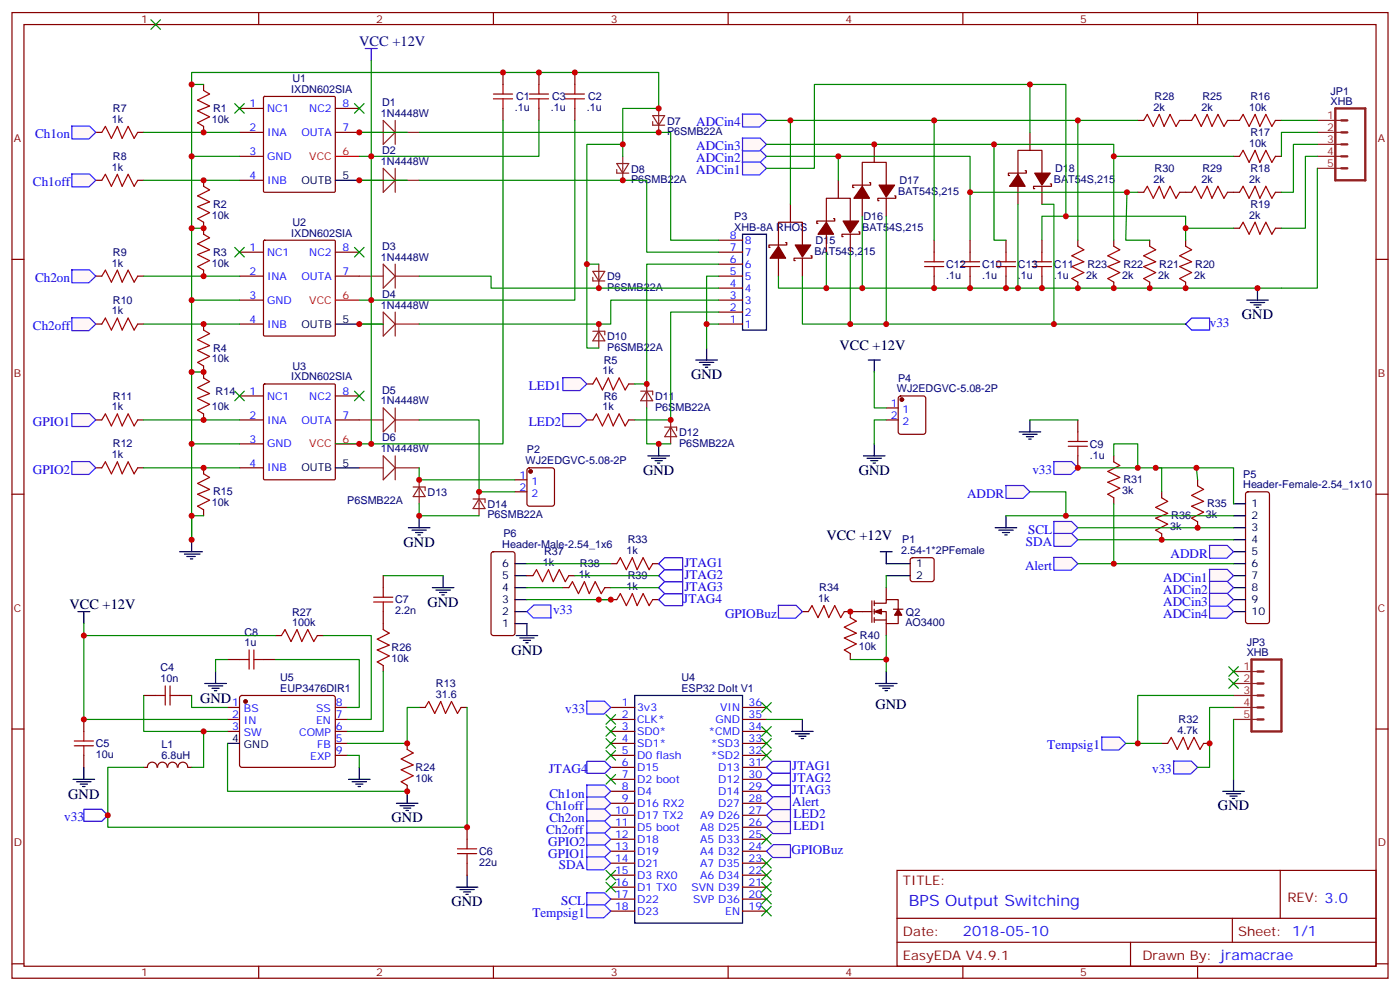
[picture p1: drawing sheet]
<svg xmlns="http://www.w3.org/2000/svg" width="412mm" height="292mm" viewBox="0 0 412 292" stroke-linecap="round" stroke-linejoin="round" font-family="sans-serif">
<g fill="none" stroke="#870000" stroke-width=".35">
<path d="M3.5 3.7h405.4v284.3h-405.4zM7.1 7.2h398.2v277.3h-398.2zM76.2 3.7v3.5M145.3 3.7v3.5M214.5 3.7v3.5M283.6 3.7v3.5M352.8 3.7v3.5M28.2 39h1.8M40.6 39h1.7M60 24.9v1.7M60 37.2v1.8M70.6 39h7"/>
<path d="M70.6 31.9h7M77.7 28.6l.3-.2h20.4l.3 .2 .1 27.7-.2 .3h-20.6l-.3-.2zM98.8 39h7M98.8 31.9h7M148.2 21.3v3.6M148.2 31.9v3.6M158.7 21.3v3.6M158.7 31.9v3.6M169.3 21.3v3.6M169.3 31.9v3.6M303.4 39v5.3M335.1 35.5h1.8"/>
<path d="M347.5 35.5h3.5M361.6 35.5h3.5M375.7 35.5h1.8M28.2 53.1h1.8M40.6 53.1h1.7M60 53.1v1.8M70.6 46h7M70.6 53.1h7M246.9 53.1v5.3M254 54.9v-7.1h7.1v7.1M254 58.4v5.3M256.1 53.8h.4v.7h-5.3v.7h.3"/>
<path d="M257.5 42.5v5.3M261.1 58.4v5.3M263.5 57.7h.4v.7h-5.3v.7h.3M299.9 51.3v-7h7v7M299.9 54.9v5.2M302 50.3h.3v.7h-5.3v.7h.4M306.9 54.9v5.2M309.4 54.2h.3v.7h-5.3v.7h.4M335.1 56.6h1.8M347.5 56.6h3.5M361.6 56.6h3.5M363.4 46h1.7"/>
<path d="M375.7 46h1.8M375.7 56.6h1.8M3.5 76.4h3.6M60 65.4v3.6M60 79.6v1.7M70.6 74.3h7M77.7 70.9l.3-.2h20.4l.3 .2 .1 27.7-.2 .3-20.6 .1-.3-.2zM98.8 74.3h7M211.7 74.3h7M211.7 77.8h7M211.7 70.7h7M229.3 72.5v-7.1h7.1v7.1"/>
<path d="M229.3 76v5.3M231.4 71.4h.4v.7h-5.3v.7h.3M232.8 60.1v5.3M236.4 76v5.3M238.8 75.3h.4v.7h-5.3v.7h.3M243.4 65.4v-7h7.1v7M243.4 69v5.3M245.5 64.4h.4v.7h-5.3v.7h.3M250.5 69v5.3M252.9 68.3h.4v.7h-5.3v.7h.4M275.2 70.7v3.6M285.8 70.7v3.6"/>
<path d="M296.3 70.7v3.6M306.9 70.7v3.6M317.5 70.7v1.8M328.1 70.7v1.8M338.7 70.7v1.8M349.2 70.7v1.8M363.4 67.2h1.7M375.7 67.2h1.8M405.3 76.4h3.6M28.2 81.3h1.8M28.2 95.4h1.8M40.6 81.3h1.7"/>
<path d="M40.6 95.4h1.7M60 95.4v1.8M70.6 88.4h7M70.6 81.3h7M70.6 95.4h7M98.8 81.3h7M211.7 88.4h7M211.7 81.3h7M211.7 95.4h7M211.7 91.9h7M211.7 84.8h7M275.2 81.3v3.5"/>
<path d="M285.8 81.3v3.5M296.3 81.3v3.5M306.9 81.3v3.5M317.5 83.1v1.7M328.1 83.1v1.7M338.7 83.1v1.7M349.2 83.1v1.7M60 107.8v3.5M70.6 116.6h7M77.7 113.2l.3-.1h20.4l.3 .1 .1 27.7-.2 .3-20.6 .1-.3-.2zM98.8 116.6h7M172.9 113.1h1.7"/>
<path d="M185.2 113.1h1.8M264.8 116.8l.5-.2h6.7l.5 .2 .2 .5v9.9l-.2 .5-.5 .2h-6.7l-.5-.3-.2-.4v-9.9zM28.2 123.6h1.8M28.2 137.8h1.8M40.6 123.6h1.7M40.6 137.8h1.7M60 121.9v1.7M60 137.8v1.7M70.6 130.7h7M70.6 123.6h7M70.6 137.8h7M98.8 123.6h7"/>
<path d="M155.5 138l.4-.2h6.7l.5 .2 .2 .5v9.8l-.2 .5-.5 .2h-6.7l-.5-.2-.2-.5v-9.8zM172.9 123.6h1.7M185.2 123.6h1.8M261.1 123.6h3.5M261.1 120.1h3.5M317.5 123.6v3.6M317.5 134.2v3.6M328.1 134.2v1.8M3.5 145.5h3.6M60 150.1v1.8M151.7 141.3h3.5M151.7 144.8h3.5"/>
<path d="M328.1 146.6v1.7M342.2 144.8v1.8M342.2 157.2v1.7M352.8 141.3v1.8M352.8 153.6v1.8M367.1 145l.5-.2h5.6l.5 .2 .2 .5v37.4l-.2 .5-.5 .2h-5.6l-.5-.2-.2-.5v-37.4zM405.3 145.5h3.6M112.9 169.5v3.5M144.9 162.7l.4-.2h5.7l.6 .4 .1 23.5-.5 .7h-5.9l-.6-.4-.1-23.5zM155.2 169.5h1.8M165.8 173h1.8M167.6 169.5h1.7"/>
<path d="M178.2 173h1.7M179.9 166h1.8M179.9 176.6h1.8M192.3 166h1.7M192.3 176.6h1.7M256.8 176.9v6.4M257.5 177.6h3.6v-1h3.5v2.8M257.5 176.9v1.4M257.5 179.4v1.4M261.1 173v3.6M263.2 179.4h2.8M268.3 164.4l.5-.2h5.7l.5 .2 .2 .5v5.7l-.3 .5-.4 .2h-5.7l-.5-.3-.2-.4v-5.7z"/>
<path d="M67 194.2h3.6M77.6 194.2h3.5M81.1 187.1h1.8M93.5 187.1h1.7M112.9 180.1v5.3M112.9 196v1.7M236.4 180.1h1.7M248.7 180.1h8.1M250.5 180.1v1.8M250.5 192.4v1.8M257.5 180.1h3.6v3.5h3.5v-2.4M257.5 181.9v1.4"/>
<path d="M257.5 182.6h3.6M261.1 183.6v3.5M3.5 214.7h3.6M24.7 211.8v3.6M42.3 204.8h3.6M52.9 204.8h3.5M67 208.3h3.6M67 211.8h3.6M67 215.4h3.6M70.8 205l.5-.2h26.8l.5 .2 .2 .5-.1 20-.6 .5-27.1-.1-.4-.7v-19.7zM98.8 208.3h3.5M98.8 211.8h3.5"/>
<path d="M98.8 215.4h3.5M98.8 218.9h3.5M119.9 218.9v1.8M123.5 208.3h1.7M135.8 208.3h1.8M179.9 208.3h7.1M179.9 211.8h7.1M179.9 215.4h7.1M179.9 218.9h7.1M218.7 208.3h7.1M218.7 211.8h7.1M218.7 215.4h7.1"/>
<path d="M218.7 218.9h7.1M342.2 218.9h1.8M354.5 218.9h1.8M405.3 214.7h3.6M24.7 222.4v3.6M42.3 226h1.1M43.4 225.9a1.41 1.41 0 0 1 1.4-1.5 1.41 1.41 0 0 1 1.4 1.5M46.4 225.9a1.41 1.41 0 0 1 1.4-1.5 1.41 1.41 0 0 1 1.4 1.5M49.4 225.9a1.41 1.41 0 0 1 1.4-1.5 1.41 1.41 0 0 1 1.4 1.5M52.5 225.9a1.41 1.41 0 0 1 1.4-1.5 1.41 1.41 0 0 1 1.4 1.5M55.4 226h1M98.8 222.4h3.5"/>
<path d="M119.9 231.2v1.8M179.9 222.4h7.1M179.9 226h7.1M179.9 233h7.1M179.9 236.5h7.1M179.9 229.5h7.1M218.7 222.4h7.1M218.7 226h7.1M218.7 233h7.1M218.7 236.5h7.1M218.7 229.5h7.1M137.6 243.6v3.5"/>
<path d="M137.6 254.2v3.5M179.9 240.1h7.1M179.9 243.6h7.1M179.9 247.1h7.1M179.9 250.6h7.1M179.9 254.2h7.1M179.9 257.7h7.1M218.7 240.1h7.1M218.7 243.6h7.1M218.7 247.1h7.1M218.7 250.6h7.1M218.7 254.2h7.1"/>
<path d="M218.7 257.7h7.1M264.2 256.3h141.1v28.2h-141.1zM377.1 256.3v14.1M179.9 261.2h7.1M179.9 264.8h7.1M179.9 268.3h7.1M218.7 261.2h7.1M218.7 264.8h7.1M218.7 268.3h7.1M264.2 270.4h141.1M264.2 277.5h141.1M333 277.5v7"/>
<path d="M363 270.4v7.1M3.5 283.8h3.6M76.2 284.5v3.5M145.3 284.5v3.5M214.5 284.5v3.5M283.6 284.5v3.5M352.8 284.5v3.5M405.3 283.8h3.6"/>
</g>
<g fill="none" stroke="#000" stroke-width=".35">
<path d="M98.8 53.1h7M218.7 69h7.1v28.2h-7.1zM98.8 95.4h7M98.8 137.8h7M56.4 158.9v3.6M363.4 148.3h3.5M363.4 151.9h3.5M363.4 155.4h3.5M363.4 158.9h3.5M52.9 162.5h6.7M54.3 163.2h4.6M55 163.9h2.5"/>
<path d="M56.1 164.6h.7M151.7 166h3.5M151.7 169.5h3.5M151.7 173h3.5M151.7 176.6h3.5M261.1 166h7M261.1 169.5h7M363.4 166h3.5M363.4 169.5h3.5M363.4 162.5h3.5M363.4 173h3.5M363.4 176.6h3.5"/>
<path d="M151.7 180.1h3.5M151.7 183.6h3.5M363.4 180.1h3.5M67 218.9h3.6M187 204.8h31.7v67h-31.7z"/>
</g>
<path d="M98.8 46h7M98.8 88.4h7M98.8 130.7h7" fill="none" stroke="#f00" stroke-width=".35"/>
<g fill="none" stroke="#a10000" stroke-width=".35">
<path d="M30 39l1-1.8 1.8 3.5 1.8-3.5 1.4 3.5 1.7-3.5 1.8 3.5 1.1-1.7M60 26.6l1.7 1.1-3.5 1.8 3.5 1.7-3.5 1.4 3.5 1.8-3.5 1.8 1.8 1M145.3 29.1h5.7M145.3 27.7h5.7M148.2 24.9v2.8M148.2 29.1v2.8M155.9 29.1h5.7M155.9 27.7h5.7M158.7 24.9v2.8M158.7 29.1v2.8M166.5 29.1h5.7M166.5 27.7h5.7"/>
<path d="M169.3 24.9v2.8M169.3 29.1v2.8M336.9 35.5l1.1-1.8 1.7 3.5 1.8-3.5 1.4 3.5 1.8-3.5 1.7 3.5 1.1-1.7M351 35.5l1.1-1.8 1.7 3.5 1.8-3.5 1.4 3.5 1.8-3.5 1.7 3.5 1.1-1.7M365.1 35.5l1.1-1.8 1.7 3.5 1.8-3.5 1.4 3.5 1.8-3.5 1.7 3.5 1.1-1.7M30 53.1l1-1.8 1.8 3.6 1.8-3.6 1.4 3.6 1.7-3.6 1.8 3.6 1.1-1.8M60 54.9l1.7 1-3.5 1.8 3.5 1.7-3.5 1.5 3.5 1.7-3.5 1.8 1.8 1M336.9 56.6l1.1-1.7 1.7 3.5 1.8-3.5 1.4 3.5 1.8-3.5 1.7 3.5 1.1-1.8M351 56.6l1.1-1.7 1.7 3.5 1.8-3.5 1.4 3.5 1.8-3.5 1.7 3.5 1.1-1.8M365.1 46l1.1-1.7 1.7 3.5 1.8-3.5 1.4 3.5 1.8-3.5 1.7 3.5 1.1-1.8M365.1 56.6l1.1-1.7 1.7 3.5 1.8-3.5 1.4 3.5 1.8-3.5 1.7 3.5 1.1-1.8M60 69l1.7 1-3.5 1.8 3.5 1.8-3.5 1.4 3.5 1.7-3.5 1.8 1.8 1.1"/>
<path d="M272.3 78.5h5.7M272.3 77.1h5.7M275.2 74.3v2.8M275.2 78.5v2.8M282.9 78.5h5.7M282.9 77.1h5.7M285.8 74.3v2.8M285.8 78.5v2.8M293.5 78.5h5.7M293.5 77.1h5.7M296.3 74.3v2.8M296.3 78.5v2.8"/>
<path d="M304.1 78.5h5.6M304.1 77.1h5.6M306.9 74.3v2.8M306.9 78.5v2.8M317.5 72.5l1.8 1.1-3.6 1.7 3.6 1.8-3.6 1.4 3.6 1.8-3.6 1.7 1.8 1.1M328.1 72.5l1.7 1.1-3.5 1.7 3.5 1.8-3.5 1.4 3.5 1.8-3.5 1.7 1.8 1.1M338.7 72.5l1.7 1.1-3.5 1.7 3.5 1.8-3.5 1.4 3.5 1.8-3.5 1.7 1.8 1.1M349.2 72.5l1.8 1.1-3.5 1.7 3.5 1.8-3.5 1.4 3.5 1.8-3.5 1.7 1.7 1.1M365.1 67.2l1.1-1.8 1.7 3.6 1.8-3.6 1.4 3.6 1.8-3.6 1.7 3.6 1.1-1.8M30 81.3l1-1.7 1.8 3.5 1.8-3.5 1.4 3.5 1.7-3.5 1.8 3.5 1.1-1.8M30 95.4l1-1.7 1.8 3.5 1.8-3.5 1.4 3.5 1.7-3.5 1.8 3.5 1.1-1.8M60 97.2l1.7 1-3.5 1.8 3.5 1.8-3.5 1.4 3.5 1.8-3.5 1.7 1.8 1.1"/>
<path d="M60 111.3l1.7 1.1-3.5 1.7 3.5 1.8-3.5 1.4 3.5 1.8-3.5 1.7 1.8 1.1M174.6 113.1l1.1-1.8 1.7 3.5 1.8-3.5 1.4 3.5 1.8-3.5 1.7 3.5 1.1-1.7M30 123.6l1-1.7 1.8 3.5 1.8-3.5 1.4 3.5 1.7-3.5 1.8 3.5 1.1-1.8M30 137.8l1-1.8 1.8 3.5 1.8-3.5 1.4 3.5 1.7-3.5 1.8 3.5 1.1-1.7M60 139.5l1.7 1.1-3.5 1.7 3.5 1.8-3.5 1.4 3.5 1.8-3.5 1.7 1.8 1.1M174.6 123.6l1.1-1.7 1.7 3.5 1.8-3.5 1.4 3.5 1.8-3.5 1.7 3.5 1.1-1.8M314.7 130h5.6M314.7 131.4h5.6M317.5 127.2v2.8M317.5 131.4v2.8M328.1 136l1.7 1.1-3.5 1.7 3.5 1.8-3.5 1.4 3.5 1.8-3.5 1.7 1.8 1.1M342.2 146.6l1.8 1-3.6 1.8 3.6 1.8-3.6 1.4 3.6 1.7-3.6 1.8 1.8 1.1"/>
<path d="M352.8 143.1l1.7 1-3.5 1.8 3.5 1.7-3.5 1.4 3.5 1.8-3.5 1.8 1.8 1M110.1 177.3h5.6M110.1 175.9h5.6M112.9 173v2.9M112.9 177.3v2.8M157 169.5l1-1.8 1.8 3.6 1.8-3.6 1.4 3.6 1.7-3.6 1.8 3.6 1.1-1.8M167.6 173l1-1.7 1.8 3.5 1.8-3.5 1.4 3.5 1.7-3.5 1.8 3.5 1.1-1.8M181.7 166l1-1.8 1.8 3.5 1.8-3.5 1.4 3.5 1.7-3.5 1.8 3.5 1.1-1.7M181.7 176.6l1-1.8 1.8 3.5 1.8-3.5 1.4 3.5 1.7-3.5 1.8 3.5 1.1-1.7M70.6 194.2h2.8M73.4 191.4v5.6M74.8 191.4v5.6"/>
<path d="M74.8 194.2h2.8M82.9 187.1l1.1-1.7 1.7 3.5 1.8-3.5 1.4 3.5 1.8-3.5 1.7 3.5 1.1-1.8M112.9 185.4l1.8 1-3.6 1.8 3.6 1.8-3.6 1.4 3.6 1.7-3.6 1.8 1.8 1.1M238.1 180.1l1.1-1.8 1.7 3.6 1.8-3.6 1.4 3.6 1.8-3.6 1.7 3.6 1.1-1.8M250.5 181.9l1.7 1-3.5 1.8 3.5 1.7-3.5 1.5 3.5 1.7-3.5 1.8 1.8 1M21.9 219.6h5.6M21.9 218.2h5.6M24.7 215.4v2.8M24.7 219.6v2.8M45.9 204.8h2.8M48.7 202v5.6M50.1 202v5.6"/>
<path d="M50.1 204.8h2.8M125.2 208.3l1.1-1.7 1.8 3.5 1.7-3.5 1.4 3.5 1.8-3.5 1.8 3.5 1-1.8M344 218.9l1-1.8 1.8 3.6 1.7-3.6 1.5 3.6 1.7-3.6 1.8 3.6 1-1.8M119.9 220.7l1.8 1-3.5 1.8 3.5 1.7-3.5 1.5 3.5 1.7-3.5 1.8 1.7 1M134.8 251.4h5.6M134.8 249.9h5.6M137.6 247.1v2.8M137.6 251.4v2.8"/>
</g>
<path d="M393.3 31.9h8.9v21.2h-8.9zM395.1 39h1.8M395.1 35.5h1.8M395.1 42.5h1.8M395.1 49.6h1.8M395.1 46h1.8M368.7 194.2h8.8v21.2h-8.8zM370.4 197.7h1.8M370.4 204.8h1.8M370.4 201.3h1.8M370.4 211.8h1.8M370.4 208.3h1.8" fill="none" stroke="#8c2424" stroke-width=".71"/>
<g fill="none" stroke="#8c2424" stroke-width=".35">
<path d="M105.8 39h7.1M112.9 35.5l3.5 3.5-3.5 3.5zM116.4 39h7.1M116.4 35.5v7M192.3 34h3.5l-1.8 2.9zM192.3 35.8v1.1h3.5M194 31.9v7.1M388.1 35.5h7M388.1 39h7M105.8 53.1h7.1M112.9 49.6l3.5 3.5-3.5 3.5zM116.4 49.6v7"/>
<path d="M116.4 53.1h7.1M181.7 48.2h3.5l-1.8 2.8zM181.7 49.9v1.1h3.5M183.4 46v7.1M388.1 42.5h7M388.1 46h7M388.1 49.6h7M112.9 77.8l3.5 3.5-3.5 3.5zM116.4 77.8v7M174.6 79.9h3.6l-1.8 2.8zM176.4 77.8v7M105.8 81.3h7.1"/>
<path d="M105.8 95.4h7.1M112.9 91.9l3.5 3.5-3.5 3.6zM116.4 91.9v7.1M116.4 81.3h7.1M116.4 95.4h7.1M174.6 81.7v1h3.6M174.6 97.5h3.6v1.1M176.4 95.4v7.1M176.4 97.5l1.8 2.9h-3.6zM188.7 115.2h3.6v1M190.5 115.2l1.8 2.8h-3.6zM190.5 113.1v7"/>
<path d="M105.8 123.6h7.1M105.8 137.8h7.1M112.9 120.1l3.5 3.5-3.5 3.6zM112.9 134.2l3.5 3.6-3.5 3.5zM116.4 120.1v7.1M116.4 134.2v7.1M116.4 123.6h7.1M116.4 137.8h7.1M195.8 125.8h3.5v1M197.6 125.8l1.7 2.8h-3.5zM197.6 123.6v7.1M121.7 143.4h3.5v1.1"/>
<path d="M123.5 143.4l1.7 2.8h-3.5zM123.5 141.3v7M139.3 146.9h3.6v1.1M141.1 146.9l1.8 2.9h-3.6zM141.1 144.8v7.1M363.4 197.7h7M363.4 201.3h7M363.4 204.8h7M363.4 208.3h7M363.4 211.8h7"/>
</g>
<g fill="#870000" stroke="#870000" stroke-width=".35">
<path d="M229.3 72.5l2.1 3.5h-4.6z"/>
<path d="M234.2 72.1h4.6l-2.4 3.6z"/>
<path d="M243.4 65.4l2.1 3.6h-4.6z"/>
<path d="M248.4 65.1h4.5l-2.4 3.5z"/>
<path d="M299.9 51.3l2.1 3.6h-4.6z"/>
<path d="M304.8 51h4.6l-2.5 3.5z"/>
<path d="M254 54.9l2.1 3.5h-4.6z"/>
<path d="M258.9 54.5h4.6l-2.4 3.5z"/>
<path d="M257.5 180.1l2.1-.7v1.4z"/>
<path d="M264.6 179.4l1 1.8h-2.1z"/>
<circle cx="156.3" cy="138.8" r=".53"/>
<circle cx="72.3" cy="206.6" r=".53"/>
<circle cx="265.6" cy="117.7" r=".53"/>
</g>
<path d="M107.6 14.3h3.5M109.4 14.3v3.5" fill="none" stroke="#00f" stroke-width=".35"/>
<g fill="#fff7f7" stroke="#420aff" stroke-width=".35">
<path d="M218.6 33.6h5.3l1.9 1.9-2.1 1.9h-5z"/>
<path d="M218.6 44.2h5.3l1.9 1.8-2.1 2h-5z"/>
<path d="M218.6 40.7h5.3l1.9 1.8-2.1 1.9h-5z"/>
<path d="M218.6 47.7h5.3l1.9 1.9-2.1 1.9h-5z"/>
<path d="M21.1 37.1h5.3l1.8 1.9-2 1.9h-5z"/>
<path d="M21.1 51.2h5.3l1.8 1.9-2 1.9h-5z"/>
<path d="M21.1 79.5h5.3l1.8 1.8-2 2h-5z"/>
<path d="M21.1 93.6h5.3l1.8 1.8-2 2h-5z"/>
<path d="M21.1 121.8h5.3l1.8 1.8-2 2h-5z"/>
<path d="M21.1 135.9h5.3l1.8 1.9-2 1.9h-5z"/>
<path d="M165.7 111.2h5.3l1.9 1.9-2.1 1.9h-5z"/>
<path d="M165.7 121.8h5.3l1.9 1.8-2.1 2h-5z"/>
<path d="M229.2 178.2h5.3l1.9 1.9-2.1 1.9h-5z"/>
<path d="M225.8 250.6l2-1.9h5l.1 3.8h-5.3z"/>
<path d="M172.8 231.2h5.3l1.8 1.8-2 1.9h-5z"/>
<path d="M172.8 234.7h5.3l1.8 1.8-2 2h-5z"/>
<path d="M172.8 238.2h5.3l1.8 1.9-2 1.9h-5z"/>
<path d="M172.8 241.7h5.3l1.8 1.9-2 1.9h-5z"/>
<path d="M172.8 245.3h5.3l1.8 1.8-2 2h-5z"/>
<path d="M172.8 248.8h5.3l1.8 1.8-2 2h-5z"/>
</g>
<path d="M22.9 180.1h3.6M24.7 180.1v3.5M102.7 229.5h6.3M103.7 230.2h4.2M104.8 230.9h2.1M105.5 231.6h.7M105.8 226v3.5" fill="none" stroke="#000" stroke-width=".35"/>
<path d="M24.7 238.3h5.3l1.7 1.8-1.7 1.7h-5.3z" fill="none" stroke="#00f" stroke-width=".35"/>
<g fill="#fff7f7" stroke="#420aff" stroke-width=".35">
<path d="M310.4 135.9h5.2l1.9 1.9-2 1.9h-5.1z"/>
<path d="M356.2 178.2h5.3l1.9 1.9-2.1 1.9h-5z"/>
<path d="M310.4 153.5h5.2l1.9 1.9-2 1.9h-5.1z"/>
<path d="M310.4 157.1h5.2l1.9 1.8-2 2h-5.1z"/>
<path d="M356.2 160.6h5.3l1.9 1.9-2.1 1.9h-5z"/>
<path d="M310.4 164.1h5.2l1.9 1.9-2 1.9h-5.1z"/>
<path d="M356.2 167.7h5.3l1.9 1.8-2.1 1.9h-5z"/>
<path d="M356.2 171.2h5.3l1.9 1.8-2.1 2h-5z"/>
<path d="M356.2 174.7h5.3l1.9 1.9-2.1 1.9h-5z"/>
<path d="M225.8 243.6l2-1.9h5l.1 3.7h-5.3z"/>
<path d="M225.8 240.1l2-2h5l.1 3.8h-5.3z"/>
<path d="M172.8 262.9h5.3l1.8 1.9-2 1.9h-5z"/>
<path d="M172.8 252.3h5.3l1.8 1.9-2 1.9h-5z"/>
</g>
<path d="M225.8 229.5l1.7-1.8h5.3v3.5h-5.3zM225.8 233l1.7-1.8h5.3v3.6h-5.3zM227.5 224.2h5.3v3.5h-5.3l-1.7-1.7z" fill="none" stroke="#00f" stroke-width=".35"/>
<g fill="#fff7f7" stroke="#420aff" stroke-width=".35">
<path d="M172.8 266.4h5.3l1.8 1.9-2 1.9h-5z"/>
<path d="M225.8 236.5l2-1.9h5l.1 3.8h-5.3z"/>
</g>
<path d="M300.2 127.2h6.4M301.3 127.9h4.2M302.3 128.6h2.1M303 129.3h.7M303.4 123.6v3.6M233.2 215.4h6.3M234.2 216.1h4.3M235.3 216.8h2.1M236 217.5h.7M236.4 211.8v3.6" fill="none" stroke="#000" stroke-width=".35"/>
<g fill="#fff7f7" stroke="#420aff" stroke-width=".35">
<path d="M345.6 224.1h5.3l1.9 1.9-2.1 1.9h-5z"/>
<path d="M172.8 206.5h5.3l1.8 1.8-2 2h-5z"/>
<path d="M324.5 217h5.3l1.8 1.9-2 1.9h-5z"/>
</g>
<path d="M293.2 155.4h6.3M294.2 156.1h4.2M295.3 156.8h2.1M296 157.5h.7M296.3 151.9v3.5" fill="none" stroke="#000" stroke-width=".35"/>
<path d="M296.2 143h5.3l1.9 1.8-2 2h-5.1z" fill="#fff7f7" stroke="#420aff" stroke-width=".35"/>
<g fill="none" stroke="#000" stroke-width=".35">
<path d="M367.2 88.4h6.4M368.3 89.1h4.2M369.4 89.8h2.1M370.1 90.5h.7M370.4 84.8v3.6M205 106h6.3M206 106.7h4.3M207.1 107.4h2.1M207.8 108.1h.7M208.1 102.5v3.5M255.8 106h3.5M257.5 106v3.5"/>
<path d="M190.9 134.2h6.3M191.9 134.9h4.2M193 135.6h2.1M193.7 136.3h.7M194 130.7v3.5M254.4 134.2h6.3M255.4 134.9h4.2M256.5 135.6h2.1M257.2 136.3h.7M257.5 130.7v3.5M120.3 155.4h6.3M121.4 156.1h4.2"/>
<path d="M122.4 156.8h2.1M123.1 157.5h.7M123.5 151.9v3.5M127.4 173h6.3M128.4 173.7h4.2M129.5 174.4h2.1M130.2 175.2h.7M130.5 169.5v3.5M259.3 162.5h3.5M261.1 162.5v3.5M63.5 197.7v3.6M152 187.1h6.4"/>
<path d="M153.1 187.9h4.2M154.2 188.6h2.1M154.9 189.3h.7M155.2 183.6v3.5M261.1 197.7v3.6M60.3 201.3h6.4M61.4 202h4.2M62.4 202.7h2.2M63.1 203.4h.8M257.9 201.3h6.3M258.9 202h4.3M260 202.7h2.1"/>
<path d="M260.7 203.4h.7M21.5 229.5h6.4M22.6 230.2h4.2M23.6 230.9h2.2M24.3 231.6h.7M24.7 226v3.5M116.8 236.5h6.3M117.8 237.2h4.3M118.9 237.9h2.1M119.6 238.7h.7M119.9 233v3.5M360.2 233h6.3"/>
<path d="M361.2 233.7h4.3M362.3 234.4h2.1M363 235.1h.7M363.4 229.5v3.5M137.6 257.7v3.5M134.4 261.2h6.4M135.5 261.9h4.2M136.5 262.6h2.1M137.2 263.3h.7"/>
</g>
<path d="M194 166l1.8-1.8h5.3v3.5h-5.3zM194 169.5l1.8-1.8h5.3v3.6h-5.3zM194 173l1.8-1.7h5.3v3.5h-5.3zM194 176.6l1.8-1.8h5.3v3.5h-5.3zM172.9 224.2h5.3l1.7 1.8-1.7 1.7h-5.3z" fill="none" stroke="#00f" stroke-width=".35"/>
<path d="M155.2 180.1l2.1-1.9h5l.1 3.7h-5.3z" fill="#fff7f7" stroke="#420aff" stroke-width=".35"/>
<path d="M349.2 95.4l1.8-1.7h5.3v3.5h-5.3z" fill="none" stroke="#00f" stroke-width=".35"/>
<g fill="none" stroke="#008700" stroke-width=".35">
<path d="M109.4 17.8v112.9h-10.6M42.3 39h28.3M56.4 24.9h3.6M105.8 39h14.1M123.5 39h74.1v31.7h14.1M148.2 35.5v95.2h-38.8M158.7 35.5v10.5h-52.9M169.3 35.5v52.9h-63.5M225.8 35.5h91.7M232.8 35.5v24.6M275.2 35.5v35.2M303.4 39v-14.1h-63.5v24.7h-14.1"/>
<path d="M303.4 24.9h10.6v38.8M335.1 35.5h-17.6v35.2M377.5 35.5h10.6M388.1 39h-10.6v7M42.3 53.1h28.3M56.4 46v-24.7h137.6v10.6h-10.6v14.1M56.4 46v21.2h3.6M56.4 46h14.2M105.8 53.1h14.1M123.5 53.1h67v21.2h21.2M183.4 42.5h-10.5v35.3M225.8 42.5h102.3v3.5"/>
<path d="M225.8 46h21.1v7.1M246.9 46h38.9v24.7M285.8 56.6h49.3M292.8 42.5v28.2h3.5M332 56.6l-.4 14.1h7.1M363.4 46h-35.3v24.7M388.1 49.6v35.2h-158.8v-3.5M388.1 46h-3.6v21.2h-7M388.1 42.5h-7.1v14.1h-3.5M56.4 67.2v21.2h14.2M176.4 77.8h-3.5v24.7h3.5M211.7 77.8h-21.2v35.3h-3.5"/>
<path d="M243.4 74.3v10.5M250.5 74.3v21.1M254 63.7v21.1M261.1 63.7v31.7M299.9 60.1v24.7M306.9 60.1h3.5v35.3M349.2 67.2v-3.5h-42.3v7M363.4 67.2h-14.2v3.5M42.3 95.4h28.3M42.3 81.3h28.3M56.4 88.4v21.1h3.6M105.8 95.4h7.1"/>
<path d="M123.5 81.3h21.1v3.5h67.1M211.7 95.4h-3.6v7.1M211.7 81.3h-3.6v14.1M211.7 88.4h-31.8v7h-56.4M211.7 91.9h-14.1v31.7h-10.6M236.4 81.3v14.1h112.8M56.4 109.5v21.2h14.2M257.5 109.5v10.6h3.6M42.3 137.8h28.3M42.3 123.6h28.3M56.4 130.7v28.2M123.5 123.6h17.6v21.2h10.6"/>
<path d="M123.5 137.8v3.5h28.2M190.5 120.1v10.6h7.1M261.1 123.6h-3.6v7.1M303.4 123.6h14.1M317.5 137.8h45.9v10.5M328.1 134.2v-3.5h7v7.1M340.4 137.8h1.8v7M352.4 137.8l.4 3.5M56.4 151.9h3.6M123.5 148.3v3.6h17.6M296.3 151.9h67.1M303.4 144.8h10.6v7.1"/>
<path d="M317.5 158.9h45.9M317.5 155.4h45.9M328.1 148.3v17.7M112.9 169.5h17.6M155.2 166h24.7M155.2 173h10.6M155.2 176.6h24.7M169.3 169.5h24.7M179.9 173h14.1M261.1 169.5v3.5M317.5 166h45.9M24.7 183.6v28.2h42.3"/>
<path d="M24.7 187.1h56.4M67 194.2h-3.5v3.5M81.1 194.2h24.7v14.1h-3.5M95.2 187.1h14.2v24.7h-7.1M112.9 197.7v17.7h-10.6M250.5 194.2h10.6M261.1 187.1v10.6M42.3 204.8v10.6h17.7M56.4 204.8v3.5h10.6M67 215.4h-7v10.6h-3.6M67 218.9v14.1h52.9M123.5 208.3h-3.6v10.6h-17.6"/>
<path d="M137.6 208.3v35.3h-105.9v-17.6h10.6M225.8 211.8h10.6M335.1 218.9h7.1M363.4 208.3h-7.1v17.7h-3.5M363.4 204.8h-28.3v14.1h-3.5M363.4 211.8v17.7M102.3 222.4h3.5v3.6"/>
</g>
<g fill="#c00">
<circle cx="261.1" cy="194.2" r=".88"/>
<circle cx="250.5" cy="180.1" r=".88"/>
<circle cx="176.4" cy="176.6" r=".88"/>
<circle cx="179.9" cy="176.6" r=".88"/>
<circle cx="314" cy="63.7" r=".88"/>
<circle cx="303.4" cy="24.9" r=".88"/>
<circle cx="370.4" cy="84.8" r=".88"/>
<circle cx="137.6" cy="243.6" r=".88"/>
<circle cx="299.9" cy="84.8" r=".88"/>
<circle cx="243.4" cy="84.8" r=".88"/>
<circle cx="254" cy="84.8" r=".88"/>
<circle cx="257.5" cy="42.5" r=".88"/>
<circle cx="328.1" cy="46" r=".88"/>
<circle cx="275.2" cy="35.5" r=".88"/>
<circle cx="275.2" cy="84.8" r=".88"/>
<circle cx="232.8" cy="35.5" r=".88"/>
<circle cx="317.5" cy="35.5" r=".88"/>
<circle cx="306.9" cy="84.8" r=".88"/>
<circle cx="296.3" cy="84.8" r=".88"/>
<circle cx="285.8" cy="84.8" r=".88"/>
<circle cx="317.5" cy="84.8" r=".88"/>
<circle cx="335.1" cy="137.8" r=".88"/>
<circle cx="314" cy="151.9" r=".88"/>
<circle cx="317.5" cy="137.8" r=".88"/>
<circle cx="328.1" cy="84.8" r=".88"/>
<circle cx="338.7" cy="84.8" r=".88"/>
<circle cx="349.3" cy="84.8" r=".88"/>
<circle cx="335.1" cy="218.9" r=".88"/>
<circle cx="342.2" cy="158.9" r=".88"/>
<circle cx="352.8" cy="155.4" r=".88"/>
<circle cx="31.8" cy="240.1" r=".88"/>
<circle cx="24.7" cy="187.1" r=".88"/>
<circle cx="60" cy="215.4" r=".88"/>
<circle cx="24.7" cy="211.8" r=".88"/>
<circle cx="183.4" cy="42.5" r=".88"/>
<circle cx="172.9" cy="77.8" r=".88"/>
<circle cx="197.6" cy="123.6" r=".88"/>
<circle cx="176.4" cy="95.4" r=".88"/>
<circle cx="183.4" cy="53.1" r=".88"/>
<circle cx="56.4" cy="158.9" r=".88"/>
<circle cx="169.3" cy="21.3" r=".88"/>
<circle cx="158.8" cy="21.3" r=".88"/>
<circle cx="148.2" cy="21.3" r=".88"/>
<circle cx="105.8" cy="53.1" r=".88"/>
<circle cx="105.8" cy="39" r=".88"/>
<circle cx="208.1" cy="95.4" r=".88"/>
<circle cx="60" cy="67.2" r=".88"/>
<circle cx="60" cy="109.5" r=".88"/>
<circle cx="105.8" cy="130.7" r=".88"/>
<circle cx="109.4" cy="46" r=".88"/>
<circle cx="109.4" cy="88.4" r=".88"/>
<circle cx="105.8" cy="95.4" r=".88"/>
<circle cx="60" cy="39" r=".88"/>
<circle cx="60" cy="53.1" r=".88"/>
<circle cx="60" cy="81.3" r=".88"/>
<circle cx="60" cy="95.4" r=".88"/>
<circle cx="60" cy="123.6" r=".88"/>
<circle cx="60" cy="137.8" r=".88"/>
<circle cx="56.4" cy="130.7" r=".88"/>
<circle cx="56.4" cy="109.5" r=".88"/>
<circle cx="56.4" cy="151.9" r=".88"/>
<circle cx="56.4" cy="88.4" r=".88"/>
<circle cx="56.4" cy="67.2" r=".88"/>
<circle cx="56.4" cy="46" r=".88"/>
<circle cx="56.4" cy="24.9" r=".88"/>
<circle cx="109.4" cy="130.7" r=".88"/>
<circle cx="194" cy="39" r=".88"/>
<circle cx="176.4" cy="84.8" r=".88"/>
<circle cx="190.5" cy="113.1" r=".88"/>
<circle cx="123.5" cy="141.3" r=".88"/>
<circle cx="141.1" cy="144.8" r=".88"/>
<circle cx="194" cy="31.9" r=".88"/>
<circle cx="119.9" cy="218.9" r=".88"/>
<circle cx="356.3" cy="218.9" r=".88"/>
<circle cx="340.4" cy="137.8" r=".88"/>
<circle cx="352.4" cy="137.8" r=".88"/>
<circle cx="328.1" cy="166" r=".88"/>
<circle cx="246.9" cy="46" r=".88"/>
<circle cx="285.8" cy="56.6" r=".88"/>
<circle cx="261.1" cy="95.4" r=".88"/>
<circle cx="250.5" cy="95.4" r=".88"/>
<circle cx="310.4" cy="95.4" r=".88"/>
<circle cx="349.3" cy="67.2" r=".88"/>
<circle cx="292.8" cy="42.5" r=".88"/>
<circle cx="194" cy="130.7" r=".88"/>
<circle cx="119.9" cy="233" r=".88"/>
<circle cx="123.5" cy="151.9" r=".88"/>
<circle cx="332" cy="56.6" r=".88"/>
</g>
<g fill="#c00" stroke="#008700" stroke-width=".35">
<path d="M104.4 30.5l2.8 2.8zM104.4 33.3l2.8-2.8z"/>
<path d="M104.4 72.8l2.8 2.9zM107.2 72.8l-2.8 2.9z"/>
<path d="M69.1 72.8l2.9 2.9zM72 72.8l-2.9 2.9z"/>
<path d="M69.1 30.5l2.9 2.8zM69.1 33.3l2.9-2.8z"/>
<path d="M44.4 5.8l2.9 2.8zM44.4 8.6l2.9-2.8z"/>
<path d="M104.4 115.2l2.8 2.8zM104.4 118l2.8-2.8z"/>
<path d="M69.1 115.2l2.9 2.8zM69.1 118l2.9-2.8z"/>
<path d="M178.5 217.5l2.8 2.8zM181.3 217.5l-2.8 2.8z"/>
<path d="M178.5 214l2.8 2.8zM181.3 214l-2.8 2.8z"/>
<path d="M178.5 210.4l2.8 2.9zM181.3 210.4l-2.8 2.9z"/>
<path d="M178.5 228.1l2.8 2.8zM178.5 230.9l2.8-2.8z"/>
<path d="M178.5 259.8l2.8 2.8zM178.5 262.6l2.8-2.8z"/>
<path d="M178.5 256.3l2.8 2.8zM181.3 256.3l-2.8 2.8z"/>
<path d="M224.4 214l2.8 2.8zM227.2 214l-2.8 2.8z"/>
<path d="M224.4 217.5l2.8 2.8zM227.2 217.5l-2.8 2.8z"/>
<path d="M224.4 221l2.8 2.8zM227.2 221l-2.8 2.8z"/>
<path d="M224.4 266.9l2.8 2.8zM227.2 266.9l-2.8 2.8z"/>
<path d="M178.5 221l2.8 2.8zM181.3 221l-2.8 2.8z"/>
<path d="M224.4 206.9l2.8 2.8zM227.2 206.9l-2.8 2.8z"/>
<path d="M224.4 245.7l2.8 2.8zM227.2 245.7l-2.8 2.8z"/>
<path d="M224.4 252.8l2.8 2.8zM227.2 252.8l-2.8 2.8z"/>
<path d="M224.4 256.3l2.8 2.8zM227.2 256.3l-2.8 2.8z"/>
<path d="M224.4 259.8l2.8 2.8zM227.2 259.8l-2.8 2.8z"/>
<path d="M224.4 263.3l2.8 2.9zM224.4 266.2l2.8-2.9z"/>
<path d="M361.9 196.3l2.9 2.8zM364.8 196.3l-2.9 2.8z"/>
<path d="M361.9 199.8l2.9 2.9zM364.8 199.8l-2.9 2.9z"/>
</g>
<text font-size="4.6" fill="#00f" x="267.8" y="266.9">BPS Output Switching</text>
<text font-size="4.2" fill="#000080" x="105.8" y="13.6">VCC +12V</text>
<g font-size="4.2">
<text x="365.8" y="94">GND</text>
<text x="247.3" y="103.2">VCC +12V</text>
<text x="203.6" y="111.7">GND</text>
<text x="189.4" y="139.9">GND</text>
<text x="252.9" y="139.9">GND</text>
<text x="118.9" y="161">GND</text>
<text x="243.4" y="158.9">VCC +12V</text>
<text x="20.5" y="179.4">VCC +12V</text>
<text x="125.9" y="178.7">GND</text>
<text x="150.6" y="192.8">GND</text>
<text x="58.9" y="206.9">GND</text>
<text x="257.9" y="208.7">GND</text>
<text x="20.1" y="235.1">GND</text>
<text x="358.8" y="238.7">GND</text>
<text x="115.4" y="242.2">GND</text>
<text x="133" y="266.9">GND</text>
</g>
<text font-size="4.2" fill="#00f" x="283.6" y="275.7">2018-05-10</text>
<g font-size="3.9" fill="#00f">
<text x="10.3" y="40.7">Ch1on</text>
<text x="205.1" y="37.2">ADCin4</text>
<text x="205.1" y="47.8">ADCin2</text>
<text x="205.1" y="44.3">ADCin3</text>
<text x="205.1" y="51.3">ADCin1</text>
<text x="9.7" y="54.9">Ch1off</text>
<text x="10.3" y="83.1">Ch2on</text>
<text x="9.7" y="97.2">Ch2off</text>
<text x="356.4" y="96.1">v33</text>
<text x="155.8" y="114.8">LED1</text>
<text x="9.7" y="125.4">GPIO1</text>
<text x="155.8" y="125.4">LED2</text>
<text x="9.7" y="139.5">GPIO2</text>
<text x="304.1" y="139.5">v33</text>
<text x="284.9" y="146.6">ADDR</text>
<text x="302.2" y="160.7">SDA</text>
<text x="302.9" y="157.2">SCL</text>
<text x="201.6" y="166.9">JTAG1</text>
<text x="302" y="167.7">Alert</text>
<text x="344.8" y="164.2">ADDR</text>
<text x="201.6" y="170.4">JTAG2</text>
<text x="201.6" y="173.9">JTAG3</text>
<text x="342.7" y="171.3">ADCin1</text>
<text x="201.3" y="177.4">JTAG4</text>
<text x="342.7" y="174.8">ADCin2</text>
<text x="342.7" y="178.3">ADCin3</text>
<text x="162.9" y="180.8">v33</text>
<text x="213.6" y="181.9">GPIOBuz</text>
<text x="342.7" y="181.9">ADCin4</text>
<text x="166.5" y="210.1">v33</text>
<text x="308.5" y="220.7">Tempsig1</text>
<text x="161.7" y="227.5">JTAG4</text>
<text x="233.4" y="226.8">JTAG1</text>
<text x="339.4" y="227.7">v33</text>
<text x="233.4" y="230.4">JTAG2</text>
<text x="233.4" y="233.9">JTAG3</text>
<text x="160.9" y="238.5">Ch1off</text>
<text x="161.9" y="234.9">Ch1on</text>
<text x="233.4" y="237.3">Alert</text>
<text x="18.9" y="241.8">v33</text>
<text x="160.9" y="245.5">Ch2off</text>
<text x="161.9" y="242">Ch2on</text>
<text x="233.7" y="244.5">LED1</text>
<text x="233.7" y="240.9">LED2</text>
<text x="161.5" y="249.1">GPIO2</text>
<text x="233.2" y="251.5">GPIOBuz</text>
<text x="161.5" y="252.6">GPIO1</text>
<text x="164.6" y="255.9">SDA</text>
<text x="165.3" y="266.5">SCL</text>
<text x="156.8" y="270.1">Tempsig1</text>
</g>
<g font-size="3.9" fill="#800">
<text x="266" y="260.5">TITLE:</text>
<text x="379.2" y="265.5">REV: 3.0</text>
<text x="266" y="275.7">Date:</text>
<text x="364.8" y="275.7">Sheet: 1/1</text>
<text x="266" y="282.8">EasyEDA V4.9.1</text>
<text x="336.5" y="282.8">Drawn By: jramacrae</text>
</g>
<g font-size="3.2" fill="#800">
<text x="41.6" y="6.7">1</text>
<text x="110.8" y="6.7">2</text>
<text x="179.9" y="6.7">3</text>
<text x="249.1" y="6.7">4</text>
<text x="318.2" y="6.7">5</text>
<text x="4.1" y="41.8">A</text>
<text x="405.9" y="41.8">A</text>
<text x="4.1" y="110.9">B</text>
<text x="405.9" y="110.9">B</text>
<text x="4.1" y="180.1">C</text>
<text x="405.9" y="180.1">C</text>
<text x="4.1" y="249.2">D</text>
<text x="405.9" y="249.2">D</text>
<text x="41.6" y="287.5">1</text>
<text x="110.8" y="287.5">2</text>
<text x="179.9" y="287.5">3</text>
<text x="249.1" y="287.5">4</text>
<text x="318.2" y="287.5">5</text>
</g>
<g font-size="3.2" fill="#000080">
<text x="85.8" y="27.3">IXDN602SIA</text>
<text x="86.2" y="24.2">U1</text>
<text x="152" y="29.5">C1</text>
<text x="162.6" y="29.5">C3</text>
<text x="173.2" y="29.5">C2</text>
<text x="340.1" y="29.5">R28</text>
<text x="354.2" y="29.5">R25</text>
<text x="368.3" y="29.5">R16</text>
<text x="391.9" y="27.8">JP1</text>
<text x="33.3" y="33">R7</text>
<text x="62.8" y="33">R1</text>
<text x="112.2" y="34.4">1N4448W</text>
<text x="112.6" y="31.2">D1</text>
<text x="151.7" y="32.6">.1u</text>
<text x="162.3" y="32.6">.1u</text>
<text x="172.9" y="32.6">.1u</text>
<text x="339.8" y="32.6">2k</text>
<text x="353.9" y="32.6">2k</text>
<text x="368" y="32.6">10k</text>
<text x="391.9" y="30.9">XHB</text>
<text x="32.9" y="36.2">1k</text>
<text x="62.4" y="36.2">10k</text>
<text x="196.5" y="39.8">P6SMB22A</text>
<text x="196.5" y="36.7">D7</text>
<text x="368.3" y="40">R17</text>
<text x="33.3" y="47.1">R8</text>
<text x="112.6" y="45.3">D2</text>
<text x="368" y="43.2">10k</text>
<text x="32.9" y="50.3">1k</text>
<text x="112.2" y="48.5">1N4448W</text>
<text x="185.9" y="53.9">P6SMB22A</text>
<text x="185.9" y="50.8">D8</text>
<text x="310.4" y="53.8">BAT54S,215</text>
<text x="310.8" y="50.6">D18</text>
<text x="339.8" y="53.8">2k</text>
<text x="340.1" y="50.6">R30</text>
<text x="353.9" y="53.8">2k</text>
<text x="354.2" y="50.6">R29</text>
<text x="368" y="53.8">2k</text>
<text x="368.3" y="50.6">R18</text>
<text x="264.6" y="57.3">BAT54S,215</text>
<text x="264.9" y="54.2">D17</text>
<text x="62.4" y="64.4">10k</text>
<text x="62.8" y="61.2">R2</text>
<text x="216.3" y="64.7">P3</text>
<text x="254.4" y="64.7">D16</text>
<text x="368" y="64.4">2k</text>
<text x="368.3" y="61.2">R19</text>
<text x="85.8" y="69.7">IXDN602SIA</text>
<text x="86.2" y="66.5">U2</text>
<text x="216.3" y="67.9">XHB-8A RHOS</text>
<text x="240.2" y="71.8">D15</text>
<text x="254" y="67.9">BAT54S,215</text>
<text x="33.3" y="75.3">R9</text>
<text x="62.8" y="75.3">R3</text>
<text x="112.2" y="76.7">1N4448W</text>
<text x="112.6" y="73.6">D3</text>
<text x="239.9" y="75">BAT54S,215</text>
<text x="32.9" y="78.5">1k</text>
<text x="62.4" y="78.5">10k</text>
<text x="178.9" y="82.6">D9</text>
<text x="278.7" y="82.1">.1u</text>
<text x="278.7" y="79.1">C12</text>
<text x="289.3" y="82.1">.1u</text>
<text x="289.3" y="79.1">C10</text>
<text x="299.9" y="82.1">.1u</text>
<text x="299.9" y="79.1">C13</text>
<text x="310.4" y="82.1">.1u</text>
<text x="310.4" y="79.1">C11</text>
<text x="320" y="82">2k</text>
<text x="320.3" y="78.8">R23</text>
<text x="330.6" y="82">2k</text>
<text x="330.9" y="78.8">R22</text>
<text x="341.1" y="82">2k</text>
<text x="341.5" y="78.8">R21</text>
<text x="351.7" y="82">2k</text>
<text x="352.1" y="78.8">R20</text>
<text x="33.3" y="89.4">R10</text>
<text x="112.6" y="87.7">D4</text>
<text x="178.9" y="85.6">P6SMB22A</text>
<text x="32.9" y="92.6">1k</text>
<text x="112.2" y="90.8">1N4448W</text>
<text x="178.9" y="100.2">D10</text>
<text x="62.4" y="106.7">10k</text>
<text x="62.8" y="103.5">R4</text>
<text x="177.8" y="107.1">R5</text>
<text x="178.9" y="103.3">P6SMB22A</text>
<text x="85.8" y="112">IXDN602SIA</text>
<text x="86.2" y="108.8">U3</text>
<text x="177.5" y="110.2">1k</text>
<text x="264.5" y="112.4">P4</text>
<text x="33.3" y="117.7">R11</text>
<text x="63.5" y="116.4">R14</text>
<text x="112.2" y="119.1">1N4448W</text>
<text x="112.6" y="115.9">D5</text>
<text x="177.8" y="117.7">R6</text>
<text x="193" y="117.9">D11</text>
<text x="264.2" y="115.5">WJ2EDGVC-5.08-2P</text>
<text x="32.9" y="120.8">1k</text>
<text x="62.4" y="120.8">10k</text>
<text x="177.5" y="120.8">1k</text>
<text x="193" y="120.9">P6SMB22A</text>
<text x="33.3" y="131.8">R12</text>
<text x="112.6" y="130">D6</text>
<text x="200" y="131.5">P6SMB22A</text>
<text x="200" y="128.5">D12</text>
<text x="321" y="131.8">C9</text>
<text x="32.9" y="134.9">1k</text>
<text x="112.2" y="133.2">1N4448W</text>
<text x="154.8" y="136.7">WJ2EDGVC-5.08-2P</text>
<text x="155.2" y="133.5">P2</text>
<text x="321" y="135.1">.1u</text>
<text x="330.9" y="142.2">R31</text>
<text x="366.2" y="143.8">Header-Female-2.54_1x10</text>
<text x="366.2" y="140.7">P5</text>
<text x="62.4" y="149">10k</text>
<text x="62.8" y="145.9">R15</text>
<text x="102.3" y="148.3">P6SMB22A</text>
<text x="125.9" y="146.1">D13</text>
<text x="143.6" y="149.6">D14</text>
<text x="330.6" y="145.3">3k</text>
<text x="355.6" y="149.2">R35</text>
<text x="143.6" y="152.6">P6SMB22A</text>
<text x="344.7" y="155.9">3k</text>
<text x="345" y="152.8">R36</text>
<text x="355.2" y="152.4">3k</text>
<text x="148" y="161.4">Header-Male-2.54_1x6</text>
<text x="148.3" y="158.2">P6</text>
<text x="184.9" y="160">R33</text>
<text x="265.8" y="160">P1</text>
<text x="159.9" y="166.7">1k</text>
<text x="160.3" y="163.5">R37</text>
<text x="170.8" y="167">R38</text>
<text x="184.6" y="163.2">1k</text>
<text x="265.4" y="163.2">2.54-1*2PFemale</text>
<text x="170.5" y="170.2">1k</text>
<text x="184.6" y="173.7">1k</text>
<text x="184.9" y="170.6">R39</text>
<text x="116.4" y="177.7">C7</text>
<text x="241" y="177.3">1k</text>
<text x="241.3" y="174.1">R34</text>
<text x="86" y="184.3">100k</text>
<text x="86" y="181.3">R27</text>
<text x="116.4" y="180.9">2.2n</text>
<text x="266.7" y="184.4">AO3400</text>
<text x="266.9" y="181.2">Q2</text>
<text x="72" y="190.3">1u</text>
<text x="72" y="187.2">C8</text>
<text x="115.4" y="191.8">R26</text>
<text x="252.9" y="191.4">10k</text>
<text x="253.3" y="188.2">R40</text>
<text x="367.2" y="190.1">JP3</text>
<text x="47.3" y="197.7">C4</text>
<text x="115.4" y="195">10k</text>
<text x="367.2" y="193.2">XHB</text>
<text x="47.3" y="200.9">10n</text>
<text x="82.5" y="203.7">EUP3476DIR1</text>
<text x="82.5" y="200.5">U5</text>
<text x="128.4" y="202.3">R13</text>
<text x="200.7" y="203.7">ESP32 DoIt V1</text>
<text x="200.7" y="200.5">U4</text>
<text x="128.4" y="205.5">31.6</text>
<text x="347.2" y="212.9">R32</text>
<text x="28.2" y="220">C5</text>
<text x="47.6" y="220.2">L1</text>
<text x="346.8" y="216.1">4.7k</text>
<text x="28.2" y="223.2">10u</text>
<text x="47.6" y="223.4">6.8uH</text>
<text x="122.4" y="227.1">R24</text>
<text x="122.4" y="230.3">10k</text>
<text x="141.1" y="251.8">C6</text>
<text x="141.1" y="255">22u</text>
</g>
<g font-size="3.2" fill="#00f">
<text x="73.5" y="31.6">1</text>
<text x="78.7" y="33">NC1</text>
<text x="91.1" y="33">NC2</text>
<text x="100.9" y="31.6">8</text>
<text x="73.5" y="38.6">2</text>
<text x="78.7" y="40">INA</text>
<text x="88.8" y="40">OUTA</text>
<text x="100.9" y="38.6">7</text>
<text x="73.5" y="45.7">3</text>
<text x="78.7" y="47.1">GND</text>
<text x="73.5" y="52.7">4</text>
<text x="78.7" y="54.2">INB</text>
<text x="214.9" y="70.4">8</text>
<text x="219.4" y="71.8">8</text>
<text x="73.5" y="73.9">1</text>
<text x="78.7" y="75.3">NC1</text>
<text x="91.1" y="75.3">NC2</text>
<text x="100.9" y="73.9">8</text>
<text x="214.9" y="77.4">6</text>
<text x="214.9" y="73.9">7</text>
<text x="219.4" y="75.3">7</text>
<text x="73.5" y="81">2</text>
<text x="78.7" y="82.4">INA</text>
<text x="88.8" y="82.4">OUTA</text>
<text x="100.9" y="81">7</text>
<text x="214.9" y="81">5</text>
<text x="219.4" y="82.4">5</text>
<text x="219.4" y="78.8">6</text>
<text x="73.5" y="88">3</text>
<text x="78.7" y="89.4">GND</text>
<text x="214.9" y="88">3</text>
<text x="214.9" y="84.5">4</text>
<text x="219.4" y="89.4">3</text>
<text x="219.4" y="85.9">4</text>
<text x="73.5" y="95.1">4</text>
<text x="214.9" y="95.1">1</text>
<text x="214.9" y="91.5">2</text>
<text x="219.4" y="93">2</text>
<text x="78.7" y="96.5">INB</text>
<text x="219.4" y="96.5">1</text>
<text x="73.5" y="116.2">1</text>
<text x="78.7" y="117.7">NC1</text>
<text x="91.1" y="117.7">NC2</text>
<text x="100.9" y="116.2">8</text>
<text x="262.4" y="119.8">1</text>
<text x="73.5" y="123.3">2</text>
<text x="78.7" y="124.7">INA</text>
<text x="88.8" y="124.7">OUTA</text>
<text x="100.9" y="123.3">7</text>
<text x="262.4" y="123.3">2</text>
<text x="265.9" y="121.5">1</text>
<text x="265.9" y="125.1">2</text>
<text x="73.5" y="130.4">3</text>
<text x="78.7" y="131.8">GND</text>
<text x="73.5" y="137.4">4</text>
<text x="78.7" y="138.8">INB</text>
<text x="153" y="140.9">1</text>
<text x="156.5" y="142.7">1</text>
<text x="153" y="144.5">2</text>
<text x="156.5" y="146.2">2</text>
<text x="68.4" y="208">1</text>
<text x="71.9" y="209.7">BS</text>
<text x="93.1" y="209.7">SS</text>
<text x="99" y="208">8</text>
<text x="183.2" y="208">1</text>
<text x="187.7" y="209.4">3v3</text>
<text x="212.1" y="209.4">VIN</text>
<text x="220.5" y="208">36</text>
<text x="68.4" y="211.5">2</text>
<text x="68.4" y="215">3</text>
<text x="71.9" y="213.3">IN</text>
<text x="93.1" y="213.3">EN</text>
<text x="99" y="215">6</text>
<text x="99" y="211.5">7</text>
<text x="183.2" y="215">3</text>
<text x="183.2" y="211.5">2</text>
<text x="187.7" y="212.9">CLK*</text>
<text x="210.7" y="212.9">GND</text>
<text x="220.5" y="211.5">35</text>
<text x="220.5" y="215">34</text>
<text x="71.9" y="216.8">SW</text>
<text x="88.2" y="216.8">COMP</text>
<text x="93.5" y="220.3">FB</text>
<text x="99" y="218.5">5</text>
<text x="183.2" y="218.5">4</text>
<text x="187.7" y="220">SD1*</text>
<text x="187.7" y="216.4">SD0*</text>
<text x="208.7" y="216.4">*CMD</text>
<text x="209.4" y="220">*SD3</text>
<text x="220.5" y="218.5">33</text>
<text x="91.4" y="223.8">EXP</text>
<text x="99" y="222.1">9</text>
<text x="183.2" y="225.6">6</text>
<text x="183.2" y="222.1">5</text>
<text x="187.7" y="227">D15</text>
<text x="187.7" y="223.5">D0 flash</text>
<text x="209.4" y="223.5">*SD2</text>
<text x="211.5" y="227">D13</text>
<text x="220.5" y="222.1">32</text>
<text x="220.5" y="225.6">31</text>
<text x="183.2" y="232.7">8</text>
<text x="183.2" y="229.1">7</text>
<text x="187.7" y="230.5">D2 boot</text>
<text x="211.5" y="230.5">D12</text>
<text x="220.5" y="232.7">29</text>
<text x="220.5" y="229.1">30</text>
<text x="181.2" y="239.7">10</text>
<text x="183.2" y="236.2">9</text>
<text x="187.7" y="237.6">D16 RX2</text>
<text x="187.7" y="234.1">D4</text>
<text x="211.5" y="234.1">D14</text>
<text x="211.5" y="237.6">D27</text>
<text x="220.5" y="236.2">28</text>
<text x="220.5" y="239.7">27</text>
<text x="181.2" y="243.2">11</text>
<text x="187.7" y="244.7">D5 boot</text>
<text x="187.7" y="241.1">D17 TX2</text>
<text x="206.2" y="241.1">A9 D26</text>
<text x="206.2" y="244.7">A8 D25</text>
<text x="220.5" y="243.2">26</text>
<text x="181.2" y="250.3">13</text>
<text x="181.2" y="246.8">12</text>
<text x="187.7" y="251.7">D19</text>
<text x="187.7" y="248.2">D18</text>
<text x="206.2" y="248.2">A5 D33</text>
<text x="206.2" y="251.7">A4 D32</text>
<text x="220.5" y="246.8">25</text>
<text x="220.5" y="250.3">24</text>
<text x="181.2" y="257.4">15</text>
<text x="181.2" y="253.8">14</text>
<text x="187.7" y="255.2">D21</text>
<text x="206.2" y="255.2">A7 D35</text>
<text x="220.5" y="253.8">23</text>
<text x="220.5" y="257.4">22</text>
<text x="181.2" y="260.9">16</text>
<text x="187.7" y="262.3">D1 TX0</text>
<text x="187.7" y="258.8">D3 RX0</text>
<text x="203.7" y="262.3">SVN D39</text>
<text x="206.2" y="258.8">A6 D34</text>
<text x="220.5" y="260.9">21</text>
<text x="181.2" y="267.9">18</text>
<text x="181.2" y="264.4">17</text>
<text x="187.7" y="269.3">D23</text>
<text x="187.7" y="265.8">D22</text>
<text x="204.2" y="265.8">SVP D36</text>
<text x="213.6" y="269.3">EN</text>
<text x="220.5" y="264.4">20</text>
<text x="220.5" y="267.9">19</text>
</g>
<g font-size="3.2" fill="#8d2323">
<text x="391" y="35.1">1</text>
<text x="391" y="38.6">2</text>
<text x="391" y="42.2">3</text>
<text x="391" y="45.7">4</text>
<text x="391" y="49.2">5</text>
<text x="366.3" y="197.4">1</text>
<text x="366.3" y="200.9">2</text>
<text x="366.3" y="204.4">3</text>
<text x="366.3" y="208">4</text>
<text x="366.3" y="211.5">5</text>
</g>
<g font-size="3.2" fill="#f00">
<text x="91.1" y="47.1">VCC</text>
<text x="100.9" y="45.7">6</text>
<text x="91.1" y="89.4">VCC</text>
<text x="100.9" y="88">6</text>
<text x="91.1" y="131.8">VCC</text>
<text x="100.9" y="130.4">6</text>
</g>
<g font-size="3.2">
<text x="100.9" y="52.7">5</text>
<text x="88.8" y="54.2">OUTB</text>
<text x="100.9" y="95.1">5</text>
<text x="88.8" y="96.5">OUTB</text>
<text x="100.9" y="137.4">5</text>
<text x="88.8" y="138.8">OUTB</text>
<text x="368.7" y="149.4">1</text>
<text x="368.7" y="152.9">2</text>
<text x="368.7" y="156.5">3</text>
<text x="368.7" y="160">4</text>
<text x="147.9" y="167">6</text>
<text x="269.9" y="167">1</text>
<text x="368.7" y="163.5">5</text>
<text x="368.7" y="167">6</text>
<text x="147.9" y="170.6">5</text>
<text x="269.9" y="170.6">2</text>
<text x="368.7" y="170.6">7</text>
<text x="147.9" y="177.6">3</text>
<text x="147.9" y="174.1">4</text>
<text x="368.7" y="174.1">8</text>
<text x="368.7" y="177.6">9</text>
<text x="147.9" y="184.7">1</text>
<text x="147.9" y="181.2">2</text>
<text x="368.7" y="181.2">10</text>
<text x="68.4" y="218.5">4</text>
<text x="71.9" y="220.3">GND</text>
</g>
</svg>
